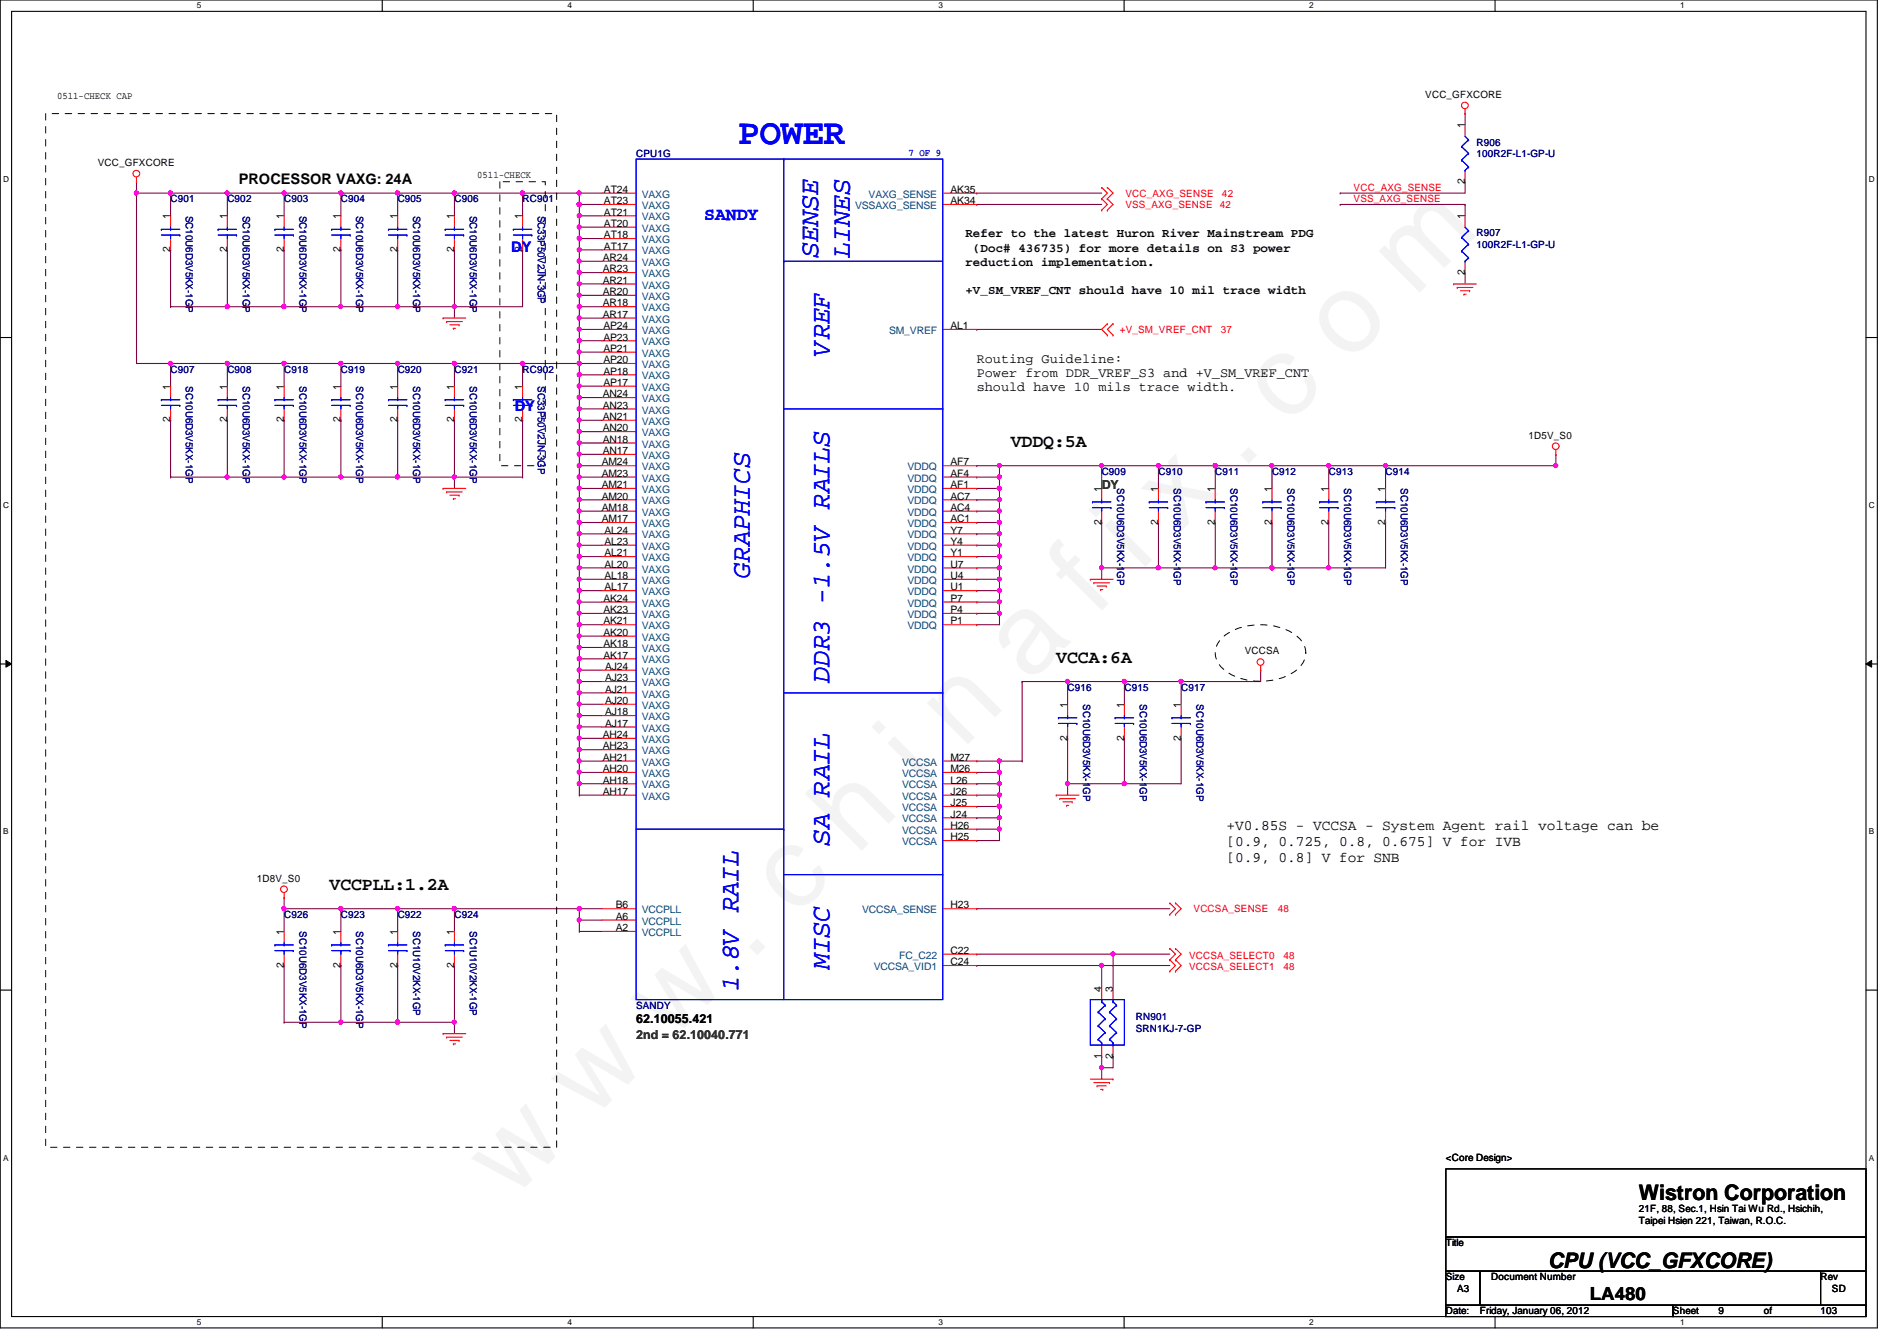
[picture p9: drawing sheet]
<svg xmlns="http://www.w3.org/2000/svg" width="297mm" height="210mm" viewBox="0 0 297 210" stroke-linecap="round" stroke-linejoin="round" font-family="sans-serif">
<path d="M0 0h294v207.9h-294zM1.8 1.8h290.4v204.3h-290.4z" fill="none" stroke="#000" stroke-width=".17"/>
<g fill="#fff">
<path d="M30.8 .2h.7v1.4h-.7z"/>
<path d="M30.8 206.2h.7v1.4h-.7z"/>
</g>
<path d="M59.9 0v1.8M59.9 206.1v1.8" fill="none" stroke="#000" stroke-width=".17"/>
<g fill="#fff">
<path d="M88.9 .2h.6v1.4h-.6z"/>
<path d="M88.9 206.2h.6v1.4h-.6z"/>
</g>
<path d="M117.9 0v1.8M117.9 206.1v1.8" fill="none" stroke="#000" stroke-width=".17"/>
<g fill="#fff">
<path d="M146.9 .2h.7v1.4h-.7z"/>
<path d="M146.9 206.2h.7v1.4h-.7z"/>
</g>
<path d="M176 0v1.8M176 206.1v1.8" fill="none" stroke="#000" stroke-width=".17"/>
<g fill="#fff">
<path d="M205 .2h.7v1.4h-.7z"/>
<path d="M205 206.2h.7v1.4h-.7z"/>
</g>
<path d="M234.1 0v1.8M234.1 206.1v1.8" fill="none" stroke="#000" stroke-width=".17"/>
<g fill="#fff">
<path d="M263.1 .2h.7v1.4h-.7z"/>
<path d="M263.1 206.2h.7v1.4h-.7z"/>
<path d="M.5 27.3h.9v1.4h-.9z"/>
<path d="M292.6 27.3h.9v1.4h-.9z"/>
<path d="M.5 78.4h.9v1.4h-.9z"/>
<path d="M292.6 78.4h.9v1.4h-.9z"/>
</g>
<path d="M0 52.8h1.8M292.2 52.8h1.8" fill="none" stroke="#000" stroke-width=".17"/>
<g fill="#fff">
<path d="M.5 129.5h.8v1.4h-.8z"/>
<path d="M292.6 129.5h.9v1.4h-.9z"/>
</g>
<path d="M0 103.9h1.8M292.2 103.9h1.8" fill="none" stroke="#000" stroke-width=".17"/>
<path d="M.9 103.4l.9 .5-.9 .5zM292.2 103.9l.9-.5v1z" fill="#000"/>
<path d="M.9 103.4l.9 .5-.9 .5zM292.2 103.9l.9-.5v1z" fill="none" stroke="#000" stroke-width=".16"/>
<g fill="#fff">
<path d="M.5 180.5h.8v1.4h-.8z"/>
<path d="M292.6 180.5h.9v1.4h-.9z"/>
</g>
<path d="M0 155h1.8M292.2 155h1.8" fill="none" stroke="#000" stroke-width=".17"/>
<path d="M229.4 17.8h.1M229.4 17.8v1.8M21.4 28.4h.1M21.4 28.4v1.8M243.6 71.1h.1M243.6 71.1v1.8M152.9 142.2h30.3" fill="none" stroke="#800040" stroke-width=".17"/>
<circle cx="21.4" cy="30.2" r=".32" fill="#f0f"/>
<circle cx="21.4" cy="30.2" r=".32" fill="none" stroke="#f0f" stroke-width=".17"/>
<path d="M35.6 30.2h.1M35.6 30.2h8.9M44.5 30.2h.1M44.5 30.2v3.6" fill="none" stroke="#800040" stroke-width=".17"/>
<circle cx="35.6" cy="30.2" r=".32" fill="#f0f"/>
<circle cx="35.6" cy="30.2" r=".32" fill="none" stroke="#f0f" stroke-width=".17"/>
<path d="M44.5 30.2h.1M44.5 30.2h8.9M53.4 30.2h.1M53.4 30.2v3.6" fill="none" stroke="#800040" stroke-width=".17"/>
<circle cx="44.5" cy="30.2" r=".32" fill="#f0f"/>
<circle cx="44.5" cy="30.2" r=".32" fill="none" stroke="#f0f" stroke-width=".17"/>
<path d="M62.3 30.2h.1M62.3 30.2h8.9" fill="none" stroke="#800040" stroke-width=".17"/>
<circle cx="62.2" cy="30.2" r=".32" fill="#f0f"/>
<circle cx="62.2" cy="30.2" r=".32" fill="none" stroke="#f0f" stroke-width=".17"/>
<path d="M26.7 48h.1M26.7 48h8.9M44.5 48h.1M44.5 48h8.9" fill="none" stroke="#800040" stroke-width=".17"/>
<circle cx="44.5" cy="48" r=".32" fill="#f0f"/>
<circle cx="44.5" cy="48" r=".32" fill="none" stroke="#f0f" stroke-width=".17"/>
<path d="M53.4 48h.1M53.4 48h8.9" fill="none" stroke="#800040" stroke-width=".17"/>
<circle cx="53.4" cy="48" r=".32" fill="#f0f"/>
<circle cx="53.4" cy="48" r=".32" fill="none" stroke="#f0f" stroke-width=".17"/>
<path d="M35.6 48h.1M35.6 48h8.9" fill="none" stroke="#800040" stroke-width=".17"/>
<circle cx="35.6" cy="48" r=".32" fill="#f0f"/>
<circle cx="35.6" cy="48" r=".32" fill="none" stroke="#f0f" stroke-width=".17"/>
<path d="M62.3 48h.1M62.3 48h8.9" fill="none" stroke="#800040" stroke-width=".17"/>
<circle cx="62.2" cy="48" r=".32" fill="#f0f"/>
<circle cx="62.2" cy="48" r=".32" fill="none" stroke="#f0f" stroke-width=".17"/>
<path d="M53.4 30.2h.1M53.4 30.2h8.9M62.3 39.1h.1M62.3 30.2h.1M62.3 30.2v3.6M62.3 39.1v8.9" fill="none" stroke="#800040" stroke-width=".17"/>
<circle cx="53.4" cy="30.2" r=".32" fill="#f0f"/>
<circle cx="53.4" cy="30.2" r=".32" fill="none" stroke="#f0f" stroke-width=".17"/>
<path d="M26.7 39.1h.1M26.7 30.2h.1M26.7 30.2v3.6M26.7 39.1v8.9M35.6 39.1h.1M35.6 39.1v8.9M44.5 39.1h.1M44.5 39.1v8.9M53.4 39.1h.1M53.4 39.1v8.9" fill="none" stroke="#800040" stroke-width=".17"/>
<circle cx="26.7" cy="30.2" r=".32" fill="#f0f"/>
<circle cx="26.7" cy="30.2" r=".32" fill="none" stroke="#f0f" stroke-width=".17"/>
<path d="M21.4 30.2h.1M21.4 30.2h14.2M21.4 30.2v26.7M26.7 30.2h.1M35.6 30.2h.1M35.6 30.2v3.6M35.6 56.9h.1M35.6 56.9h8.9M44.5 56.9h.1M44.5 56.9v3.6" fill="none" stroke="#800040" stroke-width=".17"/>
<circle cx="35.6" cy="56.9" r=".32" fill="#f0f"/>
<circle cx="35.6" cy="56.9" r=".32" fill="none" stroke="#f0f" stroke-width=".17"/>
<path d="M44.5 56.9h.1M44.5 56.9h8.9M53.4 56.9h.1M53.4 56.9v3.6" fill="none" stroke="#800040" stroke-width=".17"/>
<circle cx="44.5" cy="56.9" r=".32" fill="#f0f"/>
<circle cx="44.5" cy="56.9" r=".32" fill="none" stroke="#f0f" stroke-width=".17"/>
<path d="M62.3 56.9h.1M62.3 56.9h8.9" fill="none" stroke="#800040" stroke-width=".17"/>
<circle cx="62.2" cy="56.9" r=".32" fill="#f0f"/>
<circle cx="62.2" cy="56.9" r=".32" fill="none" stroke="#f0f" stroke-width=".17"/>
<path d="M26.7 74.7h.1M26.7 74.7h8.9M44.5 74.7h.1M44.5 74.7h8.9" fill="none" stroke="#800040" stroke-width=".17"/>
<circle cx="44.5" cy="74.6" r=".32" fill="#f0f"/>
<circle cx="44.5" cy="74.6" r=".32" fill="none" stroke="#f0f" stroke-width=".17"/>
<path d="M53.4 74.7h.1M53.4 74.7h8.9" fill="none" stroke="#800040" stroke-width=".17"/>
<circle cx="53.4" cy="74.6" r=".32" fill="#f0f"/>
<circle cx="53.4" cy="74.6" r=".32" fill="none" stroke="#f0f" stroke-width=".17"/>
<path d="M35.6 74.7h.1M35.6 74.7h8.9" fill="none" stroke="#800040" stroke-width=".17"/>
<circle cx="35.6" cy="74.6" r=".32" fill="#f0f"/>
<circle cx="35.6" cy="74.6" r=".32" fill="none" stroke="#f0f" stroke-width=".17"/>
<path d="M62.3 74.7h.1M62.3 74.7h8.9" fill="none" stroke="#800040" stroke-width=".17"/>
<circle cx="62.2" cy="74.6" r=".32" fill="#f0f"/>
<circle cx="62.2" cy="74.6" r=".32" fill="none" stroke="#f0f" stroke-width=".17"/>
<path d="M53.4 56.9h.1M53.4 56.9h8.9M62.3 56.9h.1M62.3 56.9v3.6M62.3 65.8h.1M62.3 65.8v8.9" fill="none" stroke="#800040" stroke-width=".17"/>
<circle cx="53.4" cy="56.9" r=".32" fill="#f0f"/>
<circle cx="53.4" cy="56.9" r=".32" fill="none" stroke="#f0f" stroke-width=".17"/>
<path d="M26.7 56.9h.1M26.7 56.9v3.6M26.7 65.8h.1M26.7 65.8v8.9M35.6 65.8h.1M35.6 65.8v8.9M44.5 65.8h.1M44.5 65.8v8.9M53.4 65.8h.1M53.4 65.8v8.9" fill="none" stroke="#800040" stroke-width=".17"/>
<circle cx="26.7" cy="56.9" r=".32" fill="#f0f"/>
<circle cx="26.7" cy="56.9" r=".32" fill="none" stroke="#f0f" stroke-width=".17"/>
<path d="M21.4 56.9h14.2M26.7 56.9h.1M35.6 56.9h.1M35.6 56.9v3.6M62.3 142.2h.1M62.3 142.2h8.9" fill="none" stroke="#800040" stroke-width=".17"/>
<circle cx="62.2" cy="142.2" r=".32" fill="#f0f"/>
<circle cx="62.2" cy="142.2" r=".32" fill="none" stroke="#f0f" stroke-width=".17"/>
<path d="M53.4 142.2h.1M53.4 142.2h8.9" fill="none" stroke="#800040" stroke-width=".17"/>
<circle cx="62.2" cy="142.2" r=".32" fill="#f0f"/>
<circle cx="62.2" cy="142.2" r=".32" fill="none" stroke="#f0f" stroke-width=".17"/>
<circle cx="53.4" cy="142.2" r=".32" fill="#f0f"/>
<circle cx="53.4" cy="142.2" r=".32" fill="none" stroke="#f0f" stroke-width=".17"/>
<path d="M44.5 140.5h.1M44.5 140.5v1.7M62.3 151.1h.1M62.3 151.1v8.9" fill="none" stroke="#800040" stroke-width=".17"/>
<circle cx="62.2" cy="160" r=".32" fill="#f0f"/>
<circle cx="62.2" cy="160" r=".32" fill="none" stroke="#f0f" stroke-width=".17"/>
<path d="M62.3 160h8.9" fill="none" stroke="#800040" stroke-width=".17"/>
<circle cx="62.2" cy="160" r=".32" fill="#f0f"/>
<circle cx="62.2" cy="160" r=".32" fill="none" stroke="#f0f" stroke-width=".17"/>
<path d="M53.4 151.1h.1M53.4 151.1v8.9M53.4 160h.1M53.4 160h8.9" fill="none" stroke="#800040" stroke-width=".17"/>
<circle cx="62.2" cy="160" r=".32" fill="#f0f"/>
<circle cx="62.2" cy="160" r=".32" fill="none" stroke="#f0f" stroke-width=".17"/>
<circle cx="53.4" cy="160" r=".32" fill="#f0f"/>
<circle cx="53.4" cy="160" r=".32" fill="none" stroke="#f0f" stroke-width=".17"/>
<path d="M44.5 142.2h.1M44.5 142.2v3.6M44.5 142.2h8.9M53.4 142.2h.1M53.4 142.2v3.6M62.3 142.2h.1M62.3 142.2v3.6" fill="none" stroke="#800040" stroke-width=".17"/>
<circle cx="53.4" cy="142.2" r=".32" fill="#f0f"/>
<circle cx="53.4" cy="142.2" r=".32" fill="none" stroke="#f0f" stroke-width=".17"/>
<circle cx="44.5" cy="142.2" r=".32" fill="#f0f"/>
<circle cx="44.5" cy="142.2" r=".32" fill="none" stroke="#f0f" stroke-width=".17"/>
<path d="M217 72.9h26.6M44.5 151.1h.1M44.5 151.1v8.9M44.5 160h.1M44.5 160h8.9" fill="none" stroke="#800040" stroke-width=".17"/>
<circle cx="243.6" cy="72.9" r=".32" fill="#f0f"/>
<circle cx="243.6" cy="72.9" r=".32" fill="none" stroke="#f0f" stroke-width=".17"/>
<g fill="none" stroke="#f00" stroke-width=".17">
<path d="M229.4 17.8h.1M229.4 17.1v.7M229.4 19.6v1.7M21.4 28.4h.1M21.4 27.7v.7M26.7 33.8v1.8M26.7 37.3v1.8M35.6 33.8v1.8M35.6 37.3v1.8M44.5 33.8v1.8M44.5 37.3v1.8M53.4 33.8v1.8"/>
<path d="M53.4 37.3v1.8M62.3 33.8v1.8M62.3 37.3v1.8M26.7 60.5v1.7M26.7 64v1.8M35.6 60.5v1.7M35.6 64v1.8M44.5 60.5v1.7M44.5 64v1.8M53.4 60.5v1.7M53.4 64v1.8M62.3 60.5v1.7"/>
<path d="M62.3 64v1.8M243.6 71.1h.1M243.6 70.4v.7M44.5 139.7v.8M44.5 140.5h.1M44.5 145.8v1.8M44.5 149.4v1.7M53.4 145.8v1.8M53.4 149.4v1.7M62.3 145.8v1.8M62.3 149.4v1.7"/>
<circle cx="229.4" cy="16.5" r=".52"/>
<circle cx="21.4" cy="27.2" r=".52"/>
<circle cx="243.6" cy="69.8" r=".52"/>
<circle cx="44.5" cy="139.2" r=".52"/>
</g>
<path d="M226.4 183h65.8v10.6h-65.8zM226.4 193.6h65.8v5.4h-65.8zM226.4 199h5.3v5.3h-5.3zM231.7 199h53.4v5.3h-53.4zM285.1 199h7.1v5.3h-7.1zM226.4 204.3h35.6v1.8h-35.6zM262 204.3h30.2v1.8h-30.2z" fill="none" stroke="#000" stroke-width=".17"/>
<path d="M7.2 17.8h80v161.8h-80zM78.3 28.4h7.1v44.5h-7.1z" fill="none" stroke="#000" stroke-width=".16" stroke-dasharray="1 1 1 1 1 1 1 1"/>
<g fill="none" stroke="#00f" stroke-width=".17">
<path d="M25.3 35.9h.1M25.3 35.9h2.8M25.3 36.8h2.8M26.7 35.9h.1M26.7 36.8h.1M26.7 35.6v.3M26.7 36.8v.5M28.1 36.8h.1M34.2 35.9h.1M34.2 35.9h2.8M34.2 36.8h2.8M35.6 35.9h.1"/>
<path d="M35.6 36.8h.1M35.6 35.6v.3M35.6 36.8v.5M37 36.8h.1M43 35.9h.1M43 35.9h2.9M43 36.8h2.9M44.5 35.9h.1M44.5 36.8h.1M44.5 35.6v.3M44.5 36.8v.5M45.9 36.8h.1"/>
<path d="M51.9 35.9h.1M51.9 35.9h2.9M51.9 36.8h2.9M53.4 35.9h.1M53.4 36.8h.1M53.4 35.6v.3M53.4 36.8v.5M54.8 36.8h.1M60.8 35.9h.1M60.8 35.9h2.9M60.8 36.8h2.9M62.3 35.9h.1"/>
<path d="M62.3 36.8h.1M62.3 35.6v.3M62.3 36.8v.5M63.7 36.8h.1M99.6 24.9h48v131.6h-48zM122.7 24.9v131.6M228.9 22.9h.1M228.9 22.9l1.1 1.1M229.4 21.3l.6 .6M230 21.9h.1M230 24h.1M230 21.9l-1.1 1"/>
<path d="M230 24l-1.1 1.1M25.3 62.6h.1M25.3 62.6h2.8M25.3 63.5h2.8M26.7 62.6h.1M26.7 63.5h.1M26.7 62.2v.4M26.7 63.5v.5M28.1 63.5h.1M34.2 62.6h.1M34.2 62.6h2.8M34.2 63.5h2.8"/>
<path d="M35.6 62.6h.1M35.6 63.5h.1M35.6 62.2v.4M35.6 63.5v.5M37 63.5h.1M43 62.6h.1M43 62.6h2.9M43 63.5h2.9M44.5 62.6h.1M44.5 63.5h.1M44.5 62.2v.4M44.5 63.5v.5"/>
<path d="M45.9 63.5h.1M51.9 62.6h.1M51.9 62.6h2.9M51.9 63.5h2.9M53.4 62.6h.1M53.4 63.5h.1M53.4 62.2v.4M53.4 63.5v.5M54.8 63.5h.1M60.8 62.6h.1M60.8 62.6h2.9M60.8 63.5h2.9"/>
<path d="M62.3 62.6h.1M62.3 63.5h.1M62.3 62.2v.4M62.3 63.5v.5M63.7 63.5h.1M43 147.9h.1M43 147.9h2.9M43 148.8h2.9M44.5 147.9h.1M44.5 148.8h.1M44.5 147.6v.3M44.5 148.8v.6"/>
<path d="M45.9 148.8h.1M51.9 147.9h.1M51.9 147.9h2.9M51.9 148.8h2.9M53.4 147.9h.1M53.4 148.8h.1M53.4 147.6v.3M53.4 148.8v.6M54.8 148.8h.1M60.8 147.9h.1M60.8 147.9h2.9M60.8 148.8h2.9"/>
<path d="M62.3 147.9h.1M62.3 148.8h.1M62.3 147.6v.3M62.3 148.8v.6M63.7 148.8h.1"/>
</g>
<circle cx="21.4" cy="30.2" r=".32" fill="#f0f"/>
<circle cx="21.4" cy="30.2" r=".32" fill="none" stroke="#f0f" stroke-width=".17"/>
<circle cx="35.6" cy="30.2" r=".32" fill="#f0f"/>
<circle cx="35.6" cy="30.2" r=".32" fill="none" stroke="#f0f" stroke-width=".17"/>
<circle cx="44.5" cy="30.2" r=".32" fill="#f0f"/>
<circle cx="44.5" cy="30.2" r=".32" fill="none" stroke="#f0f" stroke-width=".17"/>
<circle cx="62.2" cy="30.2" r=".32" fill="#f0f"/>
<circle cx="62.2" cy="30.2" r=".32" fill="none" stroke="#f0f" stroke-width=".17"/>
<circle cx="44.5" cy="48" r=".32" fill="#f0f"/>
<circle cx="44.5" cy="48" r=".32" fill="none" stroke="#f0f" stroke-width=".17"/>
<circle cx="53.4" cy="48" r=".32" fill="#f0f"/>
<circle cx="53.4" cy="48" r=".32" fill="none" stroke="#f0f" stroke-width=".17"/>
<circle cx="35.6" cy="48" r=".32" fill="#f0f"/>
<circle cx="35.6" cy="48" r=".32" fill="none" stroke="#f0f" stroke-width=".17"/>
<circle cx="62.2" cy="48" r=".32" fill="#f0f"/>
<circle cx="62.2" cy="48" r=".32" fill="none" stroke="#f0f" stroke-width=".17"/>
<circle cx="53.4" cy="30.2" r=".32" fill="#f0f"/>
<circle cx="53.4" cy="30.2" r=".32" fill="none" stroke="#f0f" stroke-width=".17"/>
<circle cx="26.7" cy="30.2" r=".32" fill="#f0f"/>
<circle cx="26.7" cy="30.2" r=".32" fill="none" stroke="#f0f" stroke-width=".17"/>
<circle cx="35.6" cy="56.9" r=".32" fill="#f0f"/>
<circle cx="35.6" cy="56.9" r=".32" fill="none" stroke="#f0f" stroke-width=".17"/>
<circle cx="44.5" cy="56.9" r=".32" fill="#f0f"/>
<circle cx="44.5" cy="56.9" r=".32" fill="none" stroke="#f0f" stroke-width=".17"/>
<circle cx="62.2" cy="56.9" r=".32" fill="#f0f"/>
<circle cx="62.2" cy="56.9" r=".32" fill="none" stroke="#f0f" stroke-width=".17"/>
<circle cx="44.5" cy="74.6" r=".32" fill="#f0f"/>
<circle cx="44.5" cy="74.6" r=".32" fill="none" stroke="#f0f" stroke-width=".17"/>
<circle cx="53.4" cy="74.6" r=".32" fill="#f0f"/>
<circle cx="53.4" cy="74.6" r=".32" fill="none" stroke="#f0f" stroke-width=".17"/>
<circle cx="35.6" cy="74.6" r=".32" fill="#f0f"/>
<circle cx="35.6" cy="74.6" r=".32" fill="none" stroke="#f0f" stroke-width=".17"/>
<circle cx="62.2" cy="74.6" r=".32" fill="#f0f"/>
<circle cx="62.2" cy="74.6" r=".32" fill="none" stroke="#f0f" stroke-width=".17"/>
<circle cx="53.4" cy="56.9" r=".32" fill="#f0f"/>
<circle cx="53.4" cy="56.9" r=".32" fill="none" stroke="#f0f" stroke-width=".17"/>
<circle cx="26.7" cy="56.9" r=".32" fill="#f0f"/>
<circle cx="26.7" cy="56.9" r=".32" fill="none" stroke="#f0f" stroke-width=".17"/>
<circle cx="62.2" cy="142.2" r=".32" fill="#f0f"/>
<circle cx="62.2" cy="142.2" r=".32" fill="none" stroke="#f0f" stroke-width=".17"/>
<circle cx="62.2" cy="142.2" r=".32" fill="#f0f"/>
<circle cx="62.2" cy="142.2" r=".32" fill="none" stroke="#f0f" stroke-width=".17"/>
<circle cx="53.4" cy="142.2" r=".32" fill="#f0f"/>
<circle cx="53.4" cy="142.2" r=".32" fill="none" stroke="#f0f" stroke-width=".17"/>
<circle cx="62.2" cy="160" r=".32" fill="#f0f"/>
<circle cx="62.2" cy="160" r=".32" fill="none" stroke="#f0f" stroke-width=".17"/>
<circle cx="62.2" cy="160" r=".32" fill="#f0f"/>
<circle cx="62.2" cy="160" r=".32" fill="none" stroke="#f0f" stroke-width=".17"/>
<circle cx="62.2" cy="160" r=".32" fill="#f0f"/>
<circle cx="62.2" cy="160" r=".32" fill="none" stroke="#f0f" stroke-width=".17"/>
<circle cx="53.4" cy="160" r=".32" fill="#f0f"/>
<circle cx="53.4" cy="160" r=".32" fill="none" stroke="#f0f" stroke-width=".17"/>
<circle cx="53.4" cy="142.2" r=".32" fill="#f0f"/>
<circle cx="53.4" cy="142.2" r=".32" fill="none" stroke="#f0f" stroke-width=".17"/>
<circle cx="44.5" cy="142.2" r=".32" fill="#f0f"/>
<circle cx="44.5" cy="142.2" r=".32" fill="none" stroke="#f0f" stroke-width=".17"/>
<circle cx="243.6" cy="72.9" r=".32" fill="#f0f"/>
<circle cx="243.6" cy="72.9" r=".32" fill="none" stroke="#f0f" stroke-width=".17"/>
<text font-size="17.6" fill="#f0f" x="80.1" y="188" transform="rotate(-45 80.1 188)">w w w . c h i n a f i x . c o m</text>
<text font-size="5.7" fill="#00f" x="115.6" y="22.5">POWER</text>
<g font-size="4.2" fill="#00f">
<text x="128.1" y="40.3" transform="rotate(-90 128.1 40.3)">SENSE</text>
<text x="133.1" y="40.3" transform="rotate(-90 133.1 40.3)">LINES</text>
<text x="129.9" y="55.7" transform="rotate(-90 129.9 55.7)">VREF</text>
<text x="117.4" y="90.5" transform="rotate(-90 117.4 90.5)">GRAPHICS</text>
<text x="129.9" y="106.8" transform="rotate(-90 129.9 106.8)">DDR3 -1.5V RAILS</text>
<text x="129.9" y="132.5" transform="rotate(-90 129.9 132.5)">SA RAIL</text>
<text x="115.7" y="155.2" transform="rotate(-90 115.7 155.2)">1.8V RAIL</text>
<text x="129.9" y="151.7" transform="rotate(-90 129.9 151.7)">MISC</text>
</g>
<g font-size="3.3">
<text x="256.6" y="187.9">Wistron Corporation</text>
<text x="242.4" y="198.5">CPU (VCC_GFXCORE)</text>
</g>
<text font-size="2.8" fill="#00f" x="110.3" y="34.4">SANDY</text>
<g font-size="2.8">
<text x="158.3" y="69.9">VDDQ:5A</text>
<text x="165.4" y="103.7">VCCA:6A</text>
<text x="51.6" y="139.3">VCCPLL:1.2A</text>
<text x="249" y="203.5">LA480</text>
</g>
<g font-size="2.3">
<text x="37.4" y="28.8">PROCESSOR VAXG: 24A</text>
<text x="192.1" y="129.9">+V0.85S - VCCSA - System Agent rail voltage can be</text>
<text x="192.1" y="132.4">[0.9, 0.725, 0.8, 0.675] V for IVB</text>
<text x="192.1" y="134.9">[0.9, 0.8] V for SNB</text>
</g>
<g font-size="2.3" fill="#00f">
<text x="80" y="39.5">DY</text>
<text x="80.6" y="64.3">DY</text>
</g>
<g font-size="2.1">
<text x="152.9" y="56.8">Routing Guideline:</text>
<text x="152.9" y="59">Power from DDR_VREF_S3 and +V_SM_VREF_CNT</text>
<text x="152.9" y="61.3">should have 10 mils trace width.</text>
</g>
<g font-size="1.9">
<text x="151.2" y="37.2">Refer to the latest Huron River Mainstream PDG</text>
<text x="151.2" y="41.6">reduction implementation.</text>
<text x="152.4" y="39.4">(Doc# 436735) for more details on S3 power</text>
<text x="151.2" y="46">+V_SM_VREF_CNT should have 10 mil trace width</text>
<text x="99.6" y="160.1">62.10055.421</text>
</g>
<g font-size="1.9" fill="#008000">
<text x="172.5" y="76.5">DY</text>
<text x="99.6" y="162.6">2nd = 62.10040.771</text>
</g>
<g font-size="1.6">
<text x="8.9" y="15.5">0511-CHECK CAP</text>
<text x="223.2" y="15.3">VCC_GFXCORE</text>
<text x="229.4" y="20.1" transform="rotate(-90 229.4 20.1)">1</text>
<text x="15.3" y="26">VCC_GFXCORE</text>
<text x="74.7" y="27.9">0511-CHECK</text>
<text x="229.4" y="28.8" transform="rotate(-90 229.4 28.8)">2</text>
<text x="26.7" y="34.3" transform="rotate(-90 26.7 34.3)">1</text>
<text x="35.6" y="34.3" transform="rotate(-90 35.6 34.3)">1</text>
<text x="44.4" y="34.3" transform="rotate(-90 44.4 34.3)">1</text>
<text x="53.3" y="34.3" transform="rotate(-90 53.3 34.3)">1</text>
<text x="62.2" y="34.3" transform="rotate(-90 62.2 34.3)">1</text>
<text x="71.1" y="34.3" transform="rotate(-90 71.1 34.3)">1</text>
<text x="81.8" y="34.3" transform="rotate(-90 81.8 34.3)">1</text>
<text x="94.6" y="30.2">AT24</text>
<text x="94.6" y="32">AT23</text>
<text x="94.6" y="33.7">AT21</text>
<text x="94.6" y="35.5">AT20</text>
<text x="148.8" y="32">AK34</text>
<text x="148.8" y="30.2">AK35</text>
<text x="229.4" y="34.3" transform="rotate(-90 229.4 34.3)">1</text>
<text x="26.7" y="39.5" transform="rotate(-90 26.7 39.5)">2</text>
<text x="35.6" y="39.5" transform="rotate(-90 35.6 39.5)">2</text>
<text x="44.4" y="39.5" transform="rotate(-90 44.4 39.5)">2</text>
<text x="53.3" y="39.5" transform="rotate(-90 53.3 39.5)">2</text>
<text x="62.2" y="39.5" transform="rotate(-90 62.2 39.5)">2</text>
<text x="71.1" y="39.5" transform="rotate(-90 71.1 39.5)">2</text>
<text x="81.8" y="39.5" transform="rotate(-90 81.8 39.5)">2</text>
<text x="94.4" y="40.9">AR24</text>
<text x="94.6" y="37.3">AT18</text>
<text x="94.6" y="39.1">AT17</text>
<text x="94.4" y="42.6">AR23</text>
<text x="94.4" y="44.4">AR21</text>
<text x="94.4" y="46.2">AR20</text>
<text x="94.4" y="48">AR18</text>
<text x="229.4" y="43" transform="rotate(-90 229.4 43)">2</text>
<text x="94.4" y="49.7">AR17</text>
<text x="94.5" y="51.5">AP24</text>
<text x="94.5" y="53.3">AP23</text>
<text x="148.8" y="51.5">AL1</text>
<text x="94.5" y="55.1">AP21</text>
<text x="94.5" y="56.9">AP20</text>
<text x="94.5" y="58.6">AP18</text>
<text x="26.7" y="61" transform="rotate(-90 26.7 61)">1</text>
<text x="35.6" y="61" transform="rotate(-90 35.6 61)">1</text>
<text x="44.4" y="61" transform="rotate(-90 44.4 61)">1</text>
<text x="53.3" y="61" transform="rotate(-90 53.3 61)">1</text>
<text x="62.2" y="61" transform="rotate(-90 62.2 61)">1</text>
<text x="71.1" y="61" transform="rotate(-90 71.1 61)">1</text>
<text x="81.8" y="61" transform="rotate(-90 81.8 61)">1</text>
<text x="94.4" y="62.2">AN24</text>
<text x="94.4" y="64">AN23</text>
<text x="94.4" y="65.7">AN21</text>
<text x="94.5" y="60.4">AP17</text>
<text x="26.7" y="66.1" transform="rotate(-90 26.7 66.1)">2</text>
<text x="35.6" y="66.1" transform="rotate(-90 35.6 66.1)">2</text>
<text x="44.4" y="66.1" transform="rotate(-90 44.4 66.1)">2</text>
<text x="53.3" y="66.1" transform="rotate(-90 53.3 66.1)">2</text>
<text x="62.2" y="66.1" transform="rotate(-90 62.2 66.1)">2</text>
<text x="71.1" y="66.1" transform="rotate(-90 71.1 66.1)">2</text>
<text x="81.8" y="66.1" transform="rotate(-90 81.8 66.1)">2</text>
<text x="94.4" y="67.5">AN20</text>
<text x="94.4" y="69.3">AN18</text>
<text x="94.4" y="71.1">AN17</text>
<text x="239.3" y="68.7">1D5V_S0</text>
<text x="94.2" y="72.9">AM24</text>
<text x="94.2" y="74.6">AM23</text>
<text x="94.2" y="76.4">AM21</text>
<text x="148.8" y="72.9">AF7</text>
<text x="148.8" y="74.6">AF4</text>
<text x="148.8" y="76.4">AF1</text>
<text x="172.5" y="77" transform="rotate(-90 172.5 77)">1</text>
<text x="181.4" y="77" transform="rotate(-90 181.4 77)">1</text>
<text x="190.2" y="77" transform="rotate(-90 190.2 77)">1</text>
<text x="199.1" y="77" transform="rotate(-90 199.1 77)">1</text>
<text x="208" y="77" transform="rotate(-90 208 77)">1</text>
<text x="216.9" y="77" transform="rotate(-90 216.9 77)">1</text>
<text x="94.2" y="78.2">AM20</text>
<text x="94.2" y="80">AM18</text>
<text x="94.2" y="81.7">AM17</text>
<text x="94.7" y="83.5">AL24</text>
<text x="148.8" y="78.2">AC7</text>
<text x="148.8" y="80">AC4</text>
<text x="148.8" y="81.7">AC1</text>
<text x="148.8" y="83.5">Y7</text>
<text x="172.5" y="82.1" transform="rotate(-90 172.5 82.1)">2</text>
<text x="181.4" y="82.1" transform="rotate(-90 181.4 82.1)">2</text>
<text x="190.2" y="82.1" transform="rotate(-90 190.2 82.1)">2</text>
<text x="199.1" y="82.1" transform="rotate(-90 199.1 82.1)">2</text>
<text x="208" y="82.1" transform="rotate(-90 208 82.1)">2</text>
<text x="216.9" y="82.1" transform="rotate(-90 216.9 82.1)">2</text>
<text x="94.7" y="85.3">AL23</text>
<text x="94.7" y="87.1">AL21</text>
<text x="94.7" y="88.9">AL20</text>
<text x="148.8" y="85.3">Y4</text>
<text x="148.8" y="87.1">Y1</text>
<text x="148.8" y="88.9">U7</text>
<text x="94.5" y="94.2">AK24</text>
<text x="94.5" y="96">AK23</text>
<text x="94.7" y="90.6">AL18</text>
<text x="94.7" y="92.4">AL17</text>
<text x="148.8" y="90.6">U4</text>
<text x="148.8" y="92.4">U1</text>
<text x="148.8" y="94.2">P7</text>
<text x="148.8" y="96">P4</text>
<text x="94.5" y="97.7">AK21</text>
<text x="94.5" y="99.5">AK20</text>
<text x="94.5" y="101.3">AK18</text>
<text x="148.8" y="97.7">P1</text>
<text x="94.5" y="103.1">AK17</text>
<text x="94.7" y="104.9">AJ24</text>
<text x="94.7" y="106.6">AJ23</text>
<text x="194.9" y="102.4">VCCSA</text>
<text x="94.7" y="108.4">AJ21</text>
<text x="94.7" y="110.2">AJ20</text>
<text x="94.7" y="112">AJ18</text>
<text x="94.7" y="113.7">AJ17</text>
<text x="167.1" y="110.8" transform="rotate(-90 167.1 110.8)">1</text>
<text x="176" y="110.8" transform="rotate(-90 176 110.8)">1</text>
<text x="184.9" y="110.8" transform="rotate(-90 184.9 110.8)">1</text>
<text x="94.4" y="115.5">AH24</text>
<text x="94.4" y="117.3">AH23</text>
<text x="94.4" y="119.1">AH21</text>
<text x="148.8" y="119.1">M27</text>
<text x="167.1" y="115.9" transform="rotate(-90 167.1 115.9)">2</text>
<text x="176" y="115.9" transform="rotate(-90 176 115.9)">2</text>
<text x="184.9" y="115.9" transform="rotate(-90 184.9 115.9)">2</text>
<text x="94.4" y="120.9">AH20</text>
<text x="94.4" y="122.6">AH18</text>
<text x="94.4" y="124.4">AH17</text>
<text x="148.8" y="120.9">M26</text>
<text x="148.8" y="122.6">L26</text>
<text x="148.8" y="124.4">J26</text>
<text x="148.8" y="126.2">J25</text>
<text x="148.8" y="128">J24</text>
<text x="148.8" y="129.8">H26</text>
<text x="148.8" y="131.5">H25</text>
<text x="40.2" y="138">1D8V_S0</text>
<text x="96.4" y="142.2">B6</text>
<text x="96.4" y="144">A6</text>
<text x="148.8" y="142.2">H23</text>
<text x="44.4" y="146.3" transform="rotate(-90 44.4 146.3)">1</text>
<text x="53.3" y="146.3" transform="rotate(-90 53.3 146.3)">1</text>
<text x="62.2" y="146.3" transform="rotate(-90 62.2 146.3)">1</text>
<text x="71.1" y="146.3" transform="rotate(-90 71.1 146.3)">1</text>
<text x="96.4" y="145.8">A2</text>
<text x="148.8" y="149.3">C22</text>
<text x="44.4" y="151.5" transform="rotate(-90 44.4 151.5)">2</text>
<text x="53.3" y="151.5" transform="rotate(-90 53.3 151.5)">2</text>
<text x="62.2" y="151.5" transform="rotate(-90 62.2 151.5)">2</text>
<text x="71.1" y="151.5" transform="rotate(-90 71.1 151.5)">2</text>
<text x="148.8" y="151.1">C24</text>
<text x="172.5" y="155.2" transform="rotate(-90 172.5 155.2)">4</text>
<text x="174.2" y="155.2" transform="rotate(-90 174.2 155.2)">3</text>
<text x="172.5" y="165.7" transform="rotate(-90 172.5 165.7)">1</text>
<text x="174.2" y="165.7" transform="rotate(-90 174.2 165.7)">2</text>
<text x="226.4" y="181.7">&lt;Core Design&gt;</text>
<text x="256.6" y="189.7">21F, 88, Sec.1, Hsin Tai Wu Rd., Hsichih,</text>
<text x="256.6" y="191.6">Taipei Hsien 221, Taiwan, R.O.C.</text>
<text x="226.4" y="195.1">Title</text>
<text x="226.4" y="200.4">Size</text>
<text x="228.2" y="202.2">A3</text>
<text x="233.5" y="200.4">Document Number</text>
<text x="285.1" y="200.4">Rev</text>
<text x="286.8" y="202.2">SD</text>
<text x="226.4" y="205.7">Date:</text>
<text x="231.7" y="205.7">Friday, January 06, 2012</text>
<text x="262" y="205.7">Sheet</text>
<text x="269.1" y="205.7">9</text>
<text x="276.2" y="205.7">of</text>
<text x="285.1" y="205.7">103</text>
</g>
<g font-size="1.6" fill="#000080">
<text x="231.2" y="22.8">R906</text>
<text x="99.6" y="24.6">CPU1G</text>
<text x="231.2" y="24.6">100R2F-L1-GP-U</text>
<text x="26.7" y="31.7">C901</text>
<text x="29.1" y="33.8" transform="rotate(90 29.1 33.8)">SC10U6D3V5KX-1GP</text>
<text x="35.6" y="31.7">C902</text>
<text x="38" y="33.8" transform="rotate(90 38 33.8)">SC10U6D3V5KX-1GP</text>
<text x="44.5" y="31.7">C903</text>
<text x="46.9" y="33.8" transform="rotate(90 46.9 33.8)">SC10U6D3V5KX-1GP</text>
<text x="53.4" y="31.7">C904</text>
<text x="55.8" y="33.8" transform="rotate(90 55.8 33.8)">SC10U6D3V5KX-1GP</text>
<text x="62.3" y="31.7">C905</text>
<text x="64.7" y="33.8" transform="rotate(90 64.7 33.8)">SC10U6D3V5KX-1GP</text>
<text x="71.2" y="31.7">C906</text>
<text x="73.6" y="33.8" transform="rotate(90 73.6 33.8)">SC10U6D3V5KX-1GP</text>
<text x="81.8" y="31.7">RC901</text>
<text x="84.2" y="33.8" transform="rotate(90 84.2 33.8)">SC33P50V2JN-3GP</text>
<text x="231.2" y="37">R907</text>
<text x="231.2" y="38.8">100R2F-L1-GP-U</text>
<text x="26.7" y="58.3">C907</text>
<text x="35.6" y="58.3">C908</text>
<text x="44.5" y="58.3">C918</text>
<text x="53.4" y="58.3">C919</text>
<text x="62.3" y="58.3">C920</text>
<text x="71.2" y="58.3">C921</text>
<text x="81.8" y="58.3">RC902</text>
<text x="29.1" y="60.5" transform="rotate(90 29.1 60.5)">SC10U6D3V5KX-1GP</text>
<text x="38" y="60.5" transform="rotate(90 38 60.5)">SC10U6D3V5KX-1GP</text>
<text x="46.9" y="60.5" transform="rotate(90 46.9 60.5)">SC10U6D3V5KX-1GP</text>
<text x="55.8" y="60.5" transform="rotate(90 55.8 60.5)">SC10U6D3V5KX-1GP</text>
<text x="64.7" y="60.5" transform="rotate(90 64.7 60.5)">SC10U6D3V5KX-1GP</text>
<text x="73.6" y="60.5" transform="rotate(90 73.6 60.5)">SC10U6D3V5KX-1GP</text>
<text x="84.2" y="60.5" transform="rotate(90 84.2 60.5)">SC33P50V2JN-3GP</text>
<text x="172.5" y="74.3">C909</text>
<text x="174.9" y="76.5" transform="rotate(90 174.9 76.5)">SC10U6D3V5KX-1GP</text>
<text x="181.4" y="74.3">C910</text>
<text x="183.8" y="76.5" transform="rotate(90 183.8 76.5)">SC10U6D3V5KX-1GP</text>
<text x="190.3" y="74.3">C911</text>
<text x="192.7" y="76.5" transform="rotate(90 192.7 76.5)">SC10U6D3V5KX-1GP</text>
<text x="199.2" y="74.3">C912</text>
<text x="201.6" y="76.5" transform="rotate(90 201.6 76.5)">SC10U6D3V5KX-1GP</text>
<text x="208.1" y="74.3">C913</text>
<text x="210.5" y="76.5" transform="rotate(90 210.5 76.5)">SC10U6D3V5KX-1GP</text>
<text x="217" y="74.3">C914</text>
<text x="219.4" y="76.5" transform="rotate(90 219.4 76.5)">SC10U6D3V5KX-1GP</text>
<text x="167.2" y="108.1">C916</text>
<text x="169.6" y="110.2" transform="rotate(90 169.6 110.2)">SC10U6D3V5KX-1GP</text>
<text x="176.1" y="108.1">C915</text>
<text x="178.5" y="110.2" transform="rotate(90 178.5 110.2)">SC10U6D3V5KX-1GP</text>
<text x="185" y="108.1">C917</text>
<text x="187.4" y="110.2" transform="rotate(90 187.4 110.2)">SC10U6D3V5KX-1GP</text>
<text x="44.5" y="143.7">C926</text>
<text x="53.4" y="143.7">C923</text>
<text x="62.3" y="143.7">C922</text>
<text x="71.2" y="143.7">C924</text>
<text x="46.9" y="145.8" transform="rotate(90 46.9 145.8)">SC10U6D3V5KX-1GP</text>
<text x="55.8" y="145.8" transform="rotate(90 55.8 145.8)">SC10U6D3V5KX-1GP</text>
<text x="64.7" y="145.8" transform="rotate(90 64.7 145.8)">SC1U10V2KX-1GP</text>
<text x="73.6" y="145.8" transform="rotate(90 73.6 145.8)">SC1U10V2KX-1GP</text>
<text x="99.6" y="157.9">SANDY</text>
<text x="177.8" y="159.7">RN901</text>
<text x="177.8" y="161.5">SRN1KJ-7-GP</text>
</g>
<text font-size="1.6" fill="#00f" x="142.3" y="24.3">7 OF 9</text>
<g font-size="1.6" fill="#f00">
<text x="212" y="29.9">VCC_AXG_SENSE</text>
<text x="176.2" y="30.8">VCC_AXG_SENSE</text>
<text x="176.2" y="32.6">VSS_AXG_SENSE</text>
<text x="191" y="32.6">42</text>
<text x="191.3" y="30.8">42</text>
<text x="212" y="31.7">VSS_AXG_SENSE</text>
<text x="175.3" y="52.1">+V_SM_VREF_CNT</text>
<text x="191.2" y="52.1">37</text>
<text x="186.9" y="142.8">VCCSA_SENSE</text>
<text x="200.1" y="142.8">48</text>
<text x="186.2" y="151.8">VCCSA_SELECT1</text>
<text x="186.2" y="150.1">VCCSA_SELECT0</text>
<text x="201" y="151.8">48</text>
<text x="201" y="150.1">48</text>
</g>
<g font-size="1.6" fill="#004080">
<text x="100.5" y="30.9">VAXG</text>
<text x="100.5" y="32.7">VAXG</text>
<text x="100.5" y="34.5">VAXG</text>
<text x="133.9" y="32.7">VSSAXG_SENSE</text>
<text x="136" y="30.9">VAXG_SENSE</text>
<text x="100.5" y="36.3">VAXG</text>
<text x="100.5" y="38.1">VAXG</text>
<text x="100.5" y="39.8">VAXG</text>
<text x="100.5" y="41.6">VAXG</text>
<text x="100.5" y="43.4">VAXG</text>
<text x="100.5" y="45.2">VAXG</text>
<text x="100.5" y="46.9">VAXG</text>
<text x="100.5" y="48.7">VAXG</text>
<text x="100.5" y="50.5">VAXG</text>
<text x="100.5" y="52.3">VAXG</text>
<text x="139.2" y="52.3">SM_VREF</text>
<text x="100.5" y="54.1">VAXG</text>
<text x="100.5" y="55.8">VAXG</text>
<text x="100.5" y="57.6">VAXG</text>
<text x="100.5" y="59.4">VAXG</text>
<text x="100.5" y="61.2">VAXG</text>
<text x="100.5" y="62.9">VAXG</text>
<text x="100.5" y="64.7">VAXG</text>
<text x="100.5" y="66.5">VAXG</text>
<text x="100.5" y="68.3">VAXG</text>
<text x="100.5" y="70.1">VAXG</text>
<text x="100.5" y="71.8">VAXG</text>
<text x="100.5" y="73.6">VAXG</text>
<text x="100.5" y="75.4">VAXG</text>
<text x="100.5" y="77.2">VAXG</text>
<text x="142.1" y="73.6">VDDQ</text>
<text x="142.1" y="75.4">VDDQ</text>
<text x="142.1" y="77.2">VDDQ</text>
<text x="100.5" y="79">VAXG</text>
<text x="100.5" y="80.7">VAXG</text>
<text x="100.5" y="82.5">VAXG</text>
<text x="142.1" y="79">VDDQ</text>
<text x="142.1" y="80.7">VDDQ</text>
<text x="142.1" y="82.5">VDDQ</text>
<text x="100.5" y="84.3">VAXG</text>
<text x="100.5" y="86.1">VAXG</text>
<text x="100.5" y="87.8">VAXG</text>
<text x="100.5" y="89.6">VAXG</text>
<text x="142.1" y="84.3">VDDQ</text>
<text x="142.1" y="86.1">VDDQ</text>
<text x="142.1" y="87.8">VDDQ</text>
<text x="142.1" y="89.6">VDDQ</text>
<text x="100.5" y="91.4">VAXG</text>
<text x="100.5" y="93.2">VAXG</text>
<text x="100.5" y="95">VAXG</text>
<text x="142.1" y="91.4">VDDQ</text>
<text x="142.1" y="93.2">VDDQ</text>
<text x="142.1" y="95">VDDQ</text>
<text x="100.5" y="96.7">VAXG</text>
<text x="100.5" y="98.5">VAXG</text>
<text x="100.5" y="100.3">VAXG</text>
<text x="142.1" y="96.7">VDDQ</text>
<text x="142.1" y="98.5">VDDQ</text>
<text x="100.5" y="102.1">VAXG</text>
<text x="100.5" y="103.8">VAXG</text>
<text x="100.5" y="105.6">VAXG</text>
<text x="100.5" y="107.4">VAXG</text>
<text x="100.5" y="109.2">VAXG</text>
<text x="100.5" y="111">VAXG</text>
<text x="100.5" y="112.7">VAXG</text>
<text x="100.5" y="114.5">VAXG</text>
<text x="100.5" y="116.3">VAXG</text>
<text x="100.5" y="118.1">VAXG</text>
<text x="100.5" y="119.8">VAXG</text>
<text x="141.3" y="119.8">VCCSA</text>
<text x="100.5" y="121.6">VAXG</text>
<text x="100.5" y="123.4">VAXG</text>
<text x="100.5" y="125.2">VAXG</text>
<text x="141.3" y="121.6">VCCSA</text>
<text x="141.3" y="123.4">VCCSA</text>
<text x="141.3" y="125.2">VCCSA</text>
<text x="141.3" y="127">VCCSA</text>
<text x="141.3" y="128.7">VCCSA</text>
<text x="141.3" y="130.5">VCCSA</text>
<text x="141.3" y="132.3">VCCSA</text>
<text x="100.5" y="143">VCCPLL</text>
<text x="135" y="143">VCCSA_SENSE</text>
<text x="100.5" y="144.7">VCCPLL</text>
<text x="100.5" y="146.5">VCCPLL</text>
<text x="136.8" y="151.8">VCCSA_VID1</text>
<text x="140.8" y="150.1">FC_C22</text>
</g>
<g font-size="1.3">
<text x="30.8" y="1.3">5</text>
<text x="88.9" y="1.3">4</text>
<text x="146.9" y="1.3">3</text>
<text x="205" y="1.3">2</text>
<text x="263.1" y="1.3">1</text>
<text x=".5" y="28.4">D</text>
<text x="292.6" y="28.4">D</text>
<text x=".5" y="79.5">C</text>
<text x="292.6" y="79.5">C</text>
<text x=".5" y="130.6">B</text>
<text x="292.6" y="130.6">B</text>
<text x=".5" y="181.7">A</text>
<text x="292.6" y="181.7">A</text>
<text x="30.8" y="207.4">5</text>
<text x="88.9" y="207.4">4</text>
<text x="146.9" y="207.4">3</text>
<text x="205" y="207.4">2</text>
<text x="263.1" y="207.4">1</text>
</g>
</svg>
